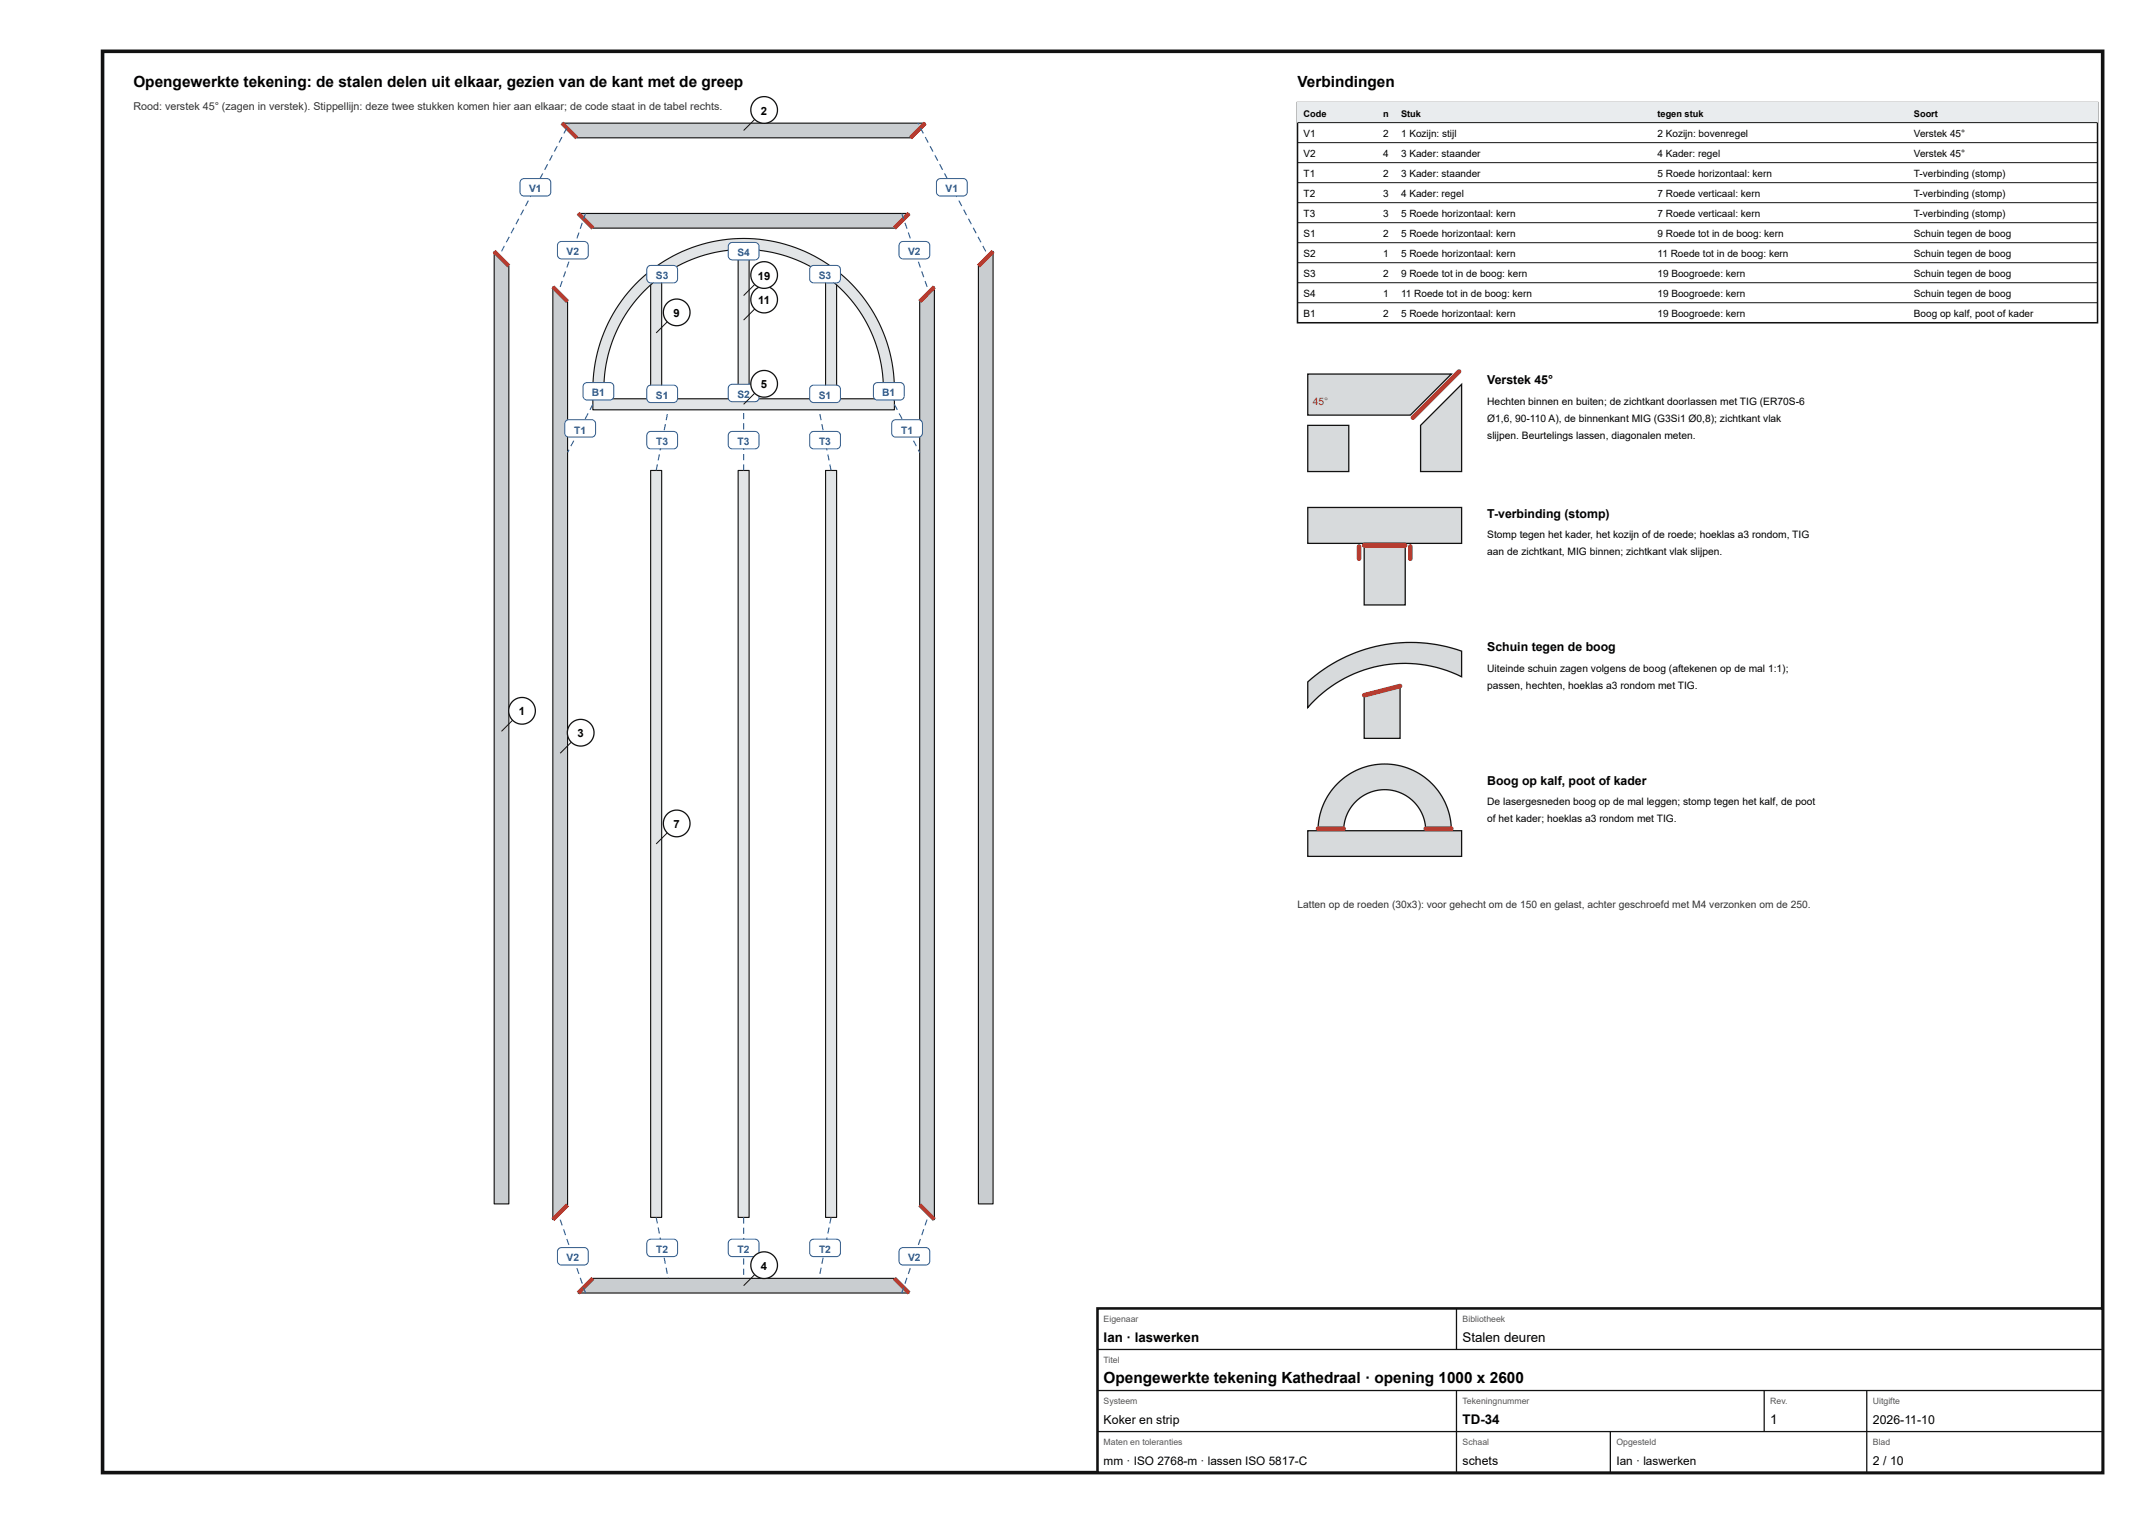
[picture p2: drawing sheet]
<svg xmlns="http://www.w3.org/2000/svg" width="420mm" height="297mm" viewBox="0 0 420 297" stroke-linecap="round" stroke-linejoin="round" font-family="sans-serif">
<path d="M20 10h390v277h-390z" fill="none" stroke="#111" stroke-width=".7" stroke-linecap="butt"/>
<path d="M96.4 49l2.8 2.9v182.7h-2.8z" fill="#c9cdd0"/>
<path d="M96.4 49l2.8 2.9v182.7h-2.8z" fill="none" stroke="#111" stroke-width=".22"/>
<path d="M96.4 49l2.8 2.9" fill="none" stroke="#c0392b" stroke-width=".8" stroke-linecap="butt"/>
<path d="M193.6 49v185.6h-2.8v-182.7z" fill="#c9cdd0"/>
<path d="M193.6 49v185.6h-2.8v-182.7z" fill="none" stroke="#111" stroke-width=".22"/>
<path d="M193.6 49l-2.8 2.9" fill="none" stroke="#c0392b" stroke-width=".8" stroke-linecap="butt"/>
<path d="M109.6 24h70.8l-2.9 2.9h-65.1z" fill="#c9cdd0"/>
<path d="M109.6 24h70.8l-2.9 2.9h-65.1z" fill="none" stroke="#111" stroke-width=".22"/>
<path d="M109.6 24l2.8 2.9M180.4 24l-2.9 2.9" fill="none" stroke="#c0392b" stroke-width=".8" stroke-linecap="butt"/>
<path d="M107.8 55.9l2.9 2.9v176l-2.9 2.9z" fill="#c9cdd0"/>
<path d="M107.8 55.9l2.9 2.9v176l-2.9 2.9z" fill="none" stroke="#111" stroke-width=".22"/>
<path d="M107.8 55.9l2.9 2.9M110.7 234.8l-2.9 2.9" fill="none" stroke="#c0392b" stroke-width=".8" stroke-linecap="butt"/>
<path d="M182.2 55.9v181.8l-2.9-2.9v-176z" fill="#c9cdd0"/>
<path d="M182.2 55.9v181.8l-2.9-2.9v-176z" fill="none" stroke="#111" stroke-width=".22"/>
<path d="M182.2 55.9l-2.9 2.9M179.3 234.8l2.9 2.9" fill="none" stroke="#c0392b" stroke-width=".8" stroke-linecap="butt"/>
<path d="M115.6 249.1h58.8l2.9 2.9h-64.6z" fill="#c9cdd0"/>
<path d="M115.6 249.1h58.8l2.9 2.9h-64.6z" fill="none" stroke="#111" stroke-width=".22"/>
<path d="M115.6 249.1l-2.9 2.9M174.4 249.1l2.9 2.9" fill="none" stroke="#c0392b" stroke-width=".8" stroke-linecap="butt"/>
<path d="M112.7 41.6h64.6l-2.9 2.9h-58.8z" fill="#c9cdd0"/>
<path d="M112.7 41.6h64.6l-2.9 2.9h-58.8z" fill="none" stroke="#111" stroke-width=".22"/>
<path d="M112.7 41.6l2.9 2.9M177.3 41.6l-2.9 2.9" fill="none" stroke="#c0392b" stroke-width=".8" stroke-linecap="butt"/>
<path d="M115.6 77.7h58.8v2.2h-58.8z" fill="#e2e5e7"/>
<path d="M115.6 77.7h58.8v2.2h-58.8z" fill="none" stroke="#111" stroke-width=".22"/>
<path d="M126.9 91.7h2.1v145.6h-2.1z" fill="#e2e5e7"/>
<path d="M126.9 91.7h2.1v145.6h-2.1z" fill="none" stroke="#111" stroke-width=".22"/>
<path d="M143.9 91.7h2.2v145.6h-2.2z" fill="#e2e5e7"/>
<path d="M143.9 91.7h2.2v145.6h-2.2z" fill="none" stroke="#111" stroke-width=".22"/>
<path d="M161 91.7h2.1v145.6h-2.1z" fill="#e2e5e7"/>
<path d="M161 91.7h2.1v145.6h-2.1z" fill="none" stroke="#111" stroke-width=".22"/>
<path d="M126.9 54.7l2.1-1.4v22.5h-2.1z" fill="#e2e5e7"/>
<path d="M126.9 54.7l2.1-1.4v22.5h-2.1z" fill="none" stroke="#111" stroke-width=".22"/>
<path d="M143.9 49.3h2.2v26.2h-2.2z" fill="#e2e5e7"/>
<path d="M143.9 49.3h2.2v26.2h-2.2z" fill="none" stroke="#111" stroke-width=".22"/>
<path d="M161 53.3l2.1 1.4v21.1h-2.1z" fill="#e2e5e7"/>
<path d="M161 53.3l2.1 1.4v21.1h-2.1z" fill="none" stroke="#111" stroke-width=".22"/>
<path d="M123.9 55.4a29.4 29.4 0 0 1 31.6-7 29.4 29.4 0 0 1 18.9 26.4h-2.2a27.3 27.3 0 0 0-27.2-26.2 27.3 27.3 0 0 0-27.2 26.2h-2.2a29.5 29.5 0 0 1 8.3-19.4z" fill="#e2e5e7"/>
<path d="M123.9 55.4a29.4 29.4 0 0 1 31.6-7 29.4 29.4 0 0 1 18.9 26.4h-2.2a27.3 27.3 0 0 0-27.2-26.2 27.3 27.3 0 0 0-27.2 26.2h-2.2a29.5 29.5 0 0 1 8.3-19.4z" fill="none" stroke="#111" stroke-width=".22"/>
<path d="M98.3 47.9l.1 .1-.5 1-.2-.1zM99.2 46.1l.2 .1-.6 1.1-.2-.1zM100.1 44.3l.2 .1-.5 1.1-.2-.1zM101.1 42.6l.2 .1-.6 1-.2-.1zM102 40.8l.2 .1-.6 1.1-.2-.1zM102.9 39l.2 .1-.5 1.1-.2-.1zM103.9 37.3l.2 .1-.6 1-.2-.1zM104.8 35.5l.2 .1-.6 1.1-.2-.1zM105.7 33.7l.2 .1-.5 1.1-.2-.1zM106.7 32l.2 .1-.6 1-.2-.1zM107.6 30.2l.2 .1-.6 1.1-.2-.1zM108.5 28.4l.2 .1-.5 1.1-.2-.1zM109.5 26.7l.2 .1-.6 1-.2-.1zM110.4 24.9l.2 .1-.5 1.1-.2-.1zM110.9 23.9l.2 .2-.1 .2-.2-.1z" fill="#1f5fa8"/>
<path d="M101.6 35l.6-.2h4.4a.8 .8 0 0 1 .8 .8v1.8a.8 .8 0 0 1-.8 .8h-4.4a.8 .8 0 0 1-.8-.8v-2z" fill="#fff"/>
<path d="M101.6 35l.6-.2h4.4a.8 .8 0 0 1 .8 .8v1.8a.8 .8 0 0 1-.8 .8h-4.4a.8 .8 0 0 1-.8-.8v-2z" fill="none" stroke="#1f5fa8" stroke-width=".2"/>
<path d="M191.5 48l.2-.1 .6 1-.2 .1zM190.6 46.2l.2-.1 .6 1.1-.2 .1zM189.7 44.4l.2-.1 .5 1.1-.2 .1zM188.7 42.7l.2-.1 .6 1-.2 .1zM187.8 40.9l.2-.1 .6 1.1-.2 .1zM186.9 39.1l.2-.1 .5 1.1-.2 .1zM185.9 37.4l.2-.1 .6 1-.2 .1zM185 35.6l.2-.1 .6 1.1-.2 .1zM184.1 33.8l.2-.1 .5 1.1-.2 .1zM183.1 32.1l.2-.1 .6 1-.2 .1zM182.2 30.3l.2-.1 .5 1.1-.1 .1zM181.3 28.5l.2-.1 .5 1.1-.2 .1zM180.3 26.8l.2-.1 .6 1-.2 .1zM179.4 25l.2-.1 .5 1.1-.2 .1zM178.9 24.1l.2-.2 .1 .3-.2 .1z" fill="#1f5fa8"/>
<path d="M182.8 35l.6-.2h4.4a.8 .8 0 0 1 .8 .8v1.8a.8 .8 0 0 1-.8 .8h-4.4a.8 .8 0 0 1-.8-.8v-2z" fill="#fff"/>
<path d="M182.8 35l.6-.2h4.4a.8 .8 0 0 1 .8 .8v1.8a.8 .8 0 0 1-.8 .8h-4.4a.8 .8 0 0 1-.8-.8v-2z" fill="none" stroke="#1f5fa8" stroke-width=".2"/>
<path d="M109.1 237.7h.2l.4 1.1-.2 .1zM109.8 239.6l.2-.1 .4 1.2h-.2zM110.4 241.5l.2-.1 .4 1.2h-.2zM111.1 243.4l.2-.1 .4 1.2h-.2zM111.7 245.3l.2-.1 .4 1.1-.2 .1zM112.4 247.2l.2-.1 .4 1.1-.2 .1zM113 249.1l.2-.1 .4 1.1-.2 .1zM113.7 251l.2-.1 .4 1.1h-.2z" fill="#1f5fa8"/>
<path d="M108.9 243.4l.6-.3h4.4a.8 .8 0 0 1 .8 .8v1.8a.8 .8 0 0 1-.8 .8h-4.4a.8 .8 0 0 1-.8-.8v-1.9z" fill="#fff"/>
<path d="M108.9 243.4l.6-.3h4.4a.8 .8 0 0 1 .8 .8v1.8a.8 .8 0 0 1-.8 .8h-4.4a.8 .8 0 0 1-.8-.8v-1.9z" fill="none" stroke="#1f5fa8" stroke-width=".2"/>
<path d="M109.5 54.7l.2 .1-.4 1.1h-.2zM110.2 52.8l.2 .1-.4 1.2-.2-.1zM110.8 51h.2l-.4 1.2-.2-.1zM111.5 49.1h.2l-.4 1.2-.2-.1zM112.1 47.2h.2l-.4 1.2-.2-.1zM112.8 45.3l.2 .1-.4 1.1-.2-.1zM113.4 43.4l.2 .1-.4 1.1-.2-.1zM114.1 41.6h.2l-.4 1.1-.2-.1z" fill="#1f5fa8"/>
<path d="M108.9 47.3l.6-.2h4.4a.8 .8 0 0 1 .8 .8v1.8a.8 .8 0 0 1-.8 .8h-4.4a.8 .8 0 0 1-.8-.8v-2z" fill="#fff"/>
<path d="M108.9 47.3l.6-.2h4.4a.8 .8 0 0 1 .8 .8v1.8a.8 .8 0 0 1-.8 .8h-4.4a.8 .8 0 0 1-.8-.8v-2z" fill="none" stroke="#1f5fa8" stroke-width=".2"/>
<path d="M180.7 237.7h.2l-.4 1.2-.2-.1zM180 239.5l.2 .1-.4 1.1h-.2zM179.4 241.4l.2 .1-.4 1.1h-.2zM178.7 243.3l.2 .1-.4 1.1h-.2zM178.1 245.2l.2 .1-.4 1.1-.2-.1zM177.4 247.1l.2 .1-.4 1.1-.2-.1zM176.7 249l.3 .1-.4 1.1-.2-.1zM176.1 250.9l.2 .1-.4 1h-.2z" fill="#1f5fa8"/>
<path d="M175.5 243.4l.6-.3h4.4a.8 .8 0 0 1 .8 .8v1.8a.8 .8 0 0 1-.8 .8h-4.4a.8 .8 0 0 1-.8-.8v-1.9z" fill="#fff"/>
<path d="M175.5 243.4l.6-.3h4.4a.8 .8 0 0 1 .8 .8v1.8a.8 .8 0 0 1-.8 .8h-4.4a.8 .8 0 0 1-.8-.8v-1.9z" fill="none" stroke="#1f5fa8" stroke-width=".2"/>
<path d="M180.3 54.8l.2-.1 .4 1.2h-.2zM179.6 52.9l.2-.1 .4 1.2-.2 .1zM179 51h.2l.4 1.1-.2 .1zM178.3 49.1h.2l.4 1.1-.2 .1zM177.7 47.2h.2l.4 1.1-.2 .1zM177 45.4l.2-.1 .4 1.1-.2 .1zM176.4 43.5l.2-.1 .4 1.1-.3 .1zM175.7 41.6h.2l.4 1-.2 .1z" fill="#1f5fa8"/>
<path d="M175.5 47.3l.6-.2h4.4a.8 .8 0 0 1 .8 .8v1.8a.8 .8 0 0 1-.8 .8h-4.4a.8 .8 0 0 1-.8-.8v-2z" fill="#fff"/>
<path d="M175.5 47.3l.6-.2h4.4a.8 .8 0 0 1 .8 .8v1.8a.8 .8 0 0 1-.8 .8h-4.4a.8 .8 0 0 1-.8-.8v-2z" fill="none" stroke="#1f5fa8" stroke-width=".2"/>
<path d="M115.5 78.7l.2 .2-.6 1-.2-.1zM114.6 80.5l.2 .1-.6 1.1-.2-.1zM113.6 82.3l.2 .1-.5 1.1-.2-.1zM112.7 84.1l.2 .1-.6 1-.1-.1zM111.8 85.8l.2 .1-.6 1.1-.2-.1zM110.8 87.6l.2 .1-.2 .5-.2-.1z" fill="#1f5fa8"/>
<path d="M110.4 82l.5-.2h4.4a.8 .8 0 0 1 .8 .8v1.8a.8 .8 0 0 1-.8 .8h-4.4a.8 .8 0 0 1-.8-.8v-2z" fill="#fff"/>
<path d="M110.4 82l.5-.2h4.4a.8 .8 0 0 1 .8 .8v1.8a.8 .8 0 0 1-.8 .8h-4.4a.8 .8 0 0 1-.8-.8v-2z" fill="none" stroke="#1f5fa8" stroke-width=".2"/>
<path d="M174.3 78.9l.2-.2 .6 1.1-.2 .1zM175.2 80.6l.2-.1 .6 1.1-.2 .1zM176.2 82.4l.2-.1 .5 1.1-.2 .1zM177.1 84.2l.2-.1 .5 1-.1 .1zM178 85.9l.2-.1 .6 1.1-.2 .1zM179 87.7l.1-.1 .3 .5-.2 .1z" fill="#1f5fa8"/>
<path d="M174.1 82l.6-.2h4.4a.8 .8 0 0 1 .8 .8v1.8a.8 .8 0 0 1-.8 .8h-4.4a.8 .8 0 0 1-.8-.8v-2z" fill="#fff"/>
<path d="M174.1 82l.6-.2h4.4a.8 .8 0 0 1 .8 .8v1.8a.8 .8 0 0 1-.8 .8h-4.4a.8 .8 0 0 1-.8-.8v-2z" fill="none" stroke="#1f5fa8" stroke-width=".2"/>
<path d="M127.8 237.3l.3-.1 .2 1.2-.2 .1zM128.2 239.2h.2l.3 1.2h-.2zM128.6 241.2h.2l.3 1.1-.2 .1zM129 243.2l.2-.1 .3 1.2h-.3zM129.4 245.1h.2l.2 1.2h-.2zM129.8 247.1l.2-.1 .2 1.2-.2 .1zM130.2 249.1l.2-.1v.1l-.2 .1z" fill="#1f5fa8"/>
<path d="M126.4 241.7l.5-.2h4.4a.8 .8 0 0 1 .8 .8v1.8a.8 .8 0 0 1-.8 .8h-4.4a.8 .8 0 0 1-.8-.8v-2z" fill="#fff"/>
<path d="M126.4 241.7l.5-.2h4.4a.8 .8 0 0 1 .8 .8v1.8a.8 .8 0 0 1-.8 .8h-4.4a.8 .8 0 0 1-.8-.8v-2z" fill="none" stroke="#1f5fa8" stroke-width=".2"/>
<path d="M128.1 90.5h.2l-.2 1.2h-.3zM128.5 88.5l.2 .1-.3 1.1h-.2zM128.9 86.6h.2l-.3 1.2-.2-.1zM129.2 84.6h.3l-.3 1.2h-.2zM129.6 82.6l.3 .1-.3 1.2-.2-.1zM130 80.7h.2l-.2 1.2h-.2zM130.2 79.8l.2 .1z" fill="#1f5fa8"/>
<path d="M126.4 84.3l.5-.2h4.4a.8 .8 0 0 1 .8 .8v1.8a.8 .8 0 0 1-.8 .8h-4.4a.8 .8 0 0 1-.8-.8v-2z" fill="#fff"/>
<path d="M126.4 84.3l.5-.2h4.4a.8 .8 0 0 1 .8 .8v1.8a.8 .8 0 0 1-.8 .8h-4.4a.8 .8 0 0 1-.8-.8v-2z" fill="none" stroke="#1f5fa8" stroke-width=".2"/>
<path d="M144.9 237.3h.2v1.2h-.2zM144.9 239.3h.2v1.2h-.2zM144.9 241.3h.2v1.2h-.2zM144.9 243.3h.2v1.2h-.2zM144.9 245.3h.2v1.2h-.2zM144.9 247.3h.2v1.2h-.2z" fill="#1f5fa8"/>
<path d="M142.2 241.7l.6-.2h4.4a.8 .8 0 0 1 .8 .8v1.8a.8 .8 0 0 1-.8 .8h-4.4a.8 .8 0 0 1-.8-.8v-2z" fill="#fff"/>
<path d="M142.2 241.7l.6-.2h4.4a.8 .8 0 0 1 .8 .8v1.8a.8 .8 0 0 1-.8 .8h-4.4a.8 .8 0 0 1-.8-.8v-2z" fill="none" stroke="#1f5fa8" stroke-width=".2"/>
<path d="M144.9 90.5h.2v1.2h-.2zM144.9 88.5h.2v1.2h-.2zM144.9 86.5h.2v1.2h-.2zM144.9 84.5h.2v1.2h-.2zM144.9 82.5h.2v1.2h-.2zM144.9 80.5h.2v1.2h-.2z" fill="#1f5fa8"/>
<path d="M142.2 84.3l.6-.2h4.4a.8 .8 0 0 1 .8 .8v1.8a.8 .8 0 0 1-.8 .8h-4.4a.8 .8 0 0 1-.8-.8v-2z" fill="#fff"/>
<path d="M142.2 84.3l.6-.2h4.4a.8 .8 0 0 1 .8 .8v1.8a.8 .8 0 0 1-.8 .8h-4.4a.8 .8 0 0 1-.8-.8v-2z" fill="none" stroke="#1f5fa8" stroke-width=".2"/>
<path d="M161.9 237.2l.3 .1-.3 1.2-.2-.1zM161.6 239.2h.2l-.3 1.2h-.2zM161.2 241.2h.2l-.3 1.2-.2-.1zM160.8 243.1l.2 .1-.2 1.1h-.3zM160.4 245.1h.2l-.2 1.2h-.2zM160 247l.2 .1-.2 1.2-.2-.1zM159.6 249l.2 .1v.1l-.2-.1z" fill="#1f5fa8"/>
<path d="M158.1 241.7l.6-.2h4.4a.8 .8 0 0 1 .8 .8v1.8a.8 .8 0 0 1-.8 .8h-4.4a.8 .8 0 0 1-.8-.8v-2z" fill="#fff"/>
<path d="M158.1 241.7l.6-.2h4.4a.8 .8 0 0 1 .8 .8v1.8a.8 .8 0 0 1-.8 .8h-4.4a.8 .8 0 0 1-.8-.8v-2z" fill="none" stroke="#1f5fa8" stroke-width=".2"/>
<path d="M161.7 90.5h.2l.3 1.2h-.3zM161.3 88.6l.2-.1 .3 1.2h-.2zM160.9 86.6h.2l.3 1.1-.2 .1zM160.5 84.6h.3l.2 1.2h-.2zM160.1 82.7l.3-.1 .2 1.2-.2 .1zM159.8 80.7h.2l.2 1.2h-.2zM159.6 79.9h.2z" fill="#1f5fa8"/>
<path d="M158.1 84.3l.6-.2h4.4a.8 .8 0 0 1 .8 .8v1.8a.8 .8 0 0 1-.8 .8h-4.4a.8 .8 0 0 1-.8-.8v-2z" fill="#fff"/>
<path d="M158.1 84.3l.6-.2h4.4a.8 .8 0 0 1 .8 .8v1.8a.8 .8 0 0 1-.8 .8h-4.4a.8 .8 0 0 1-.8-.8v-2z" fill="none" stroke="#1f5fa8" stroke-width=".2"/>
<path d="M128 75.7l.9 .8-.1 .1-.9-.7zM129.6 77l.8 .6-.2 .2-.8-.6z" fill="#1f5fa8"/>
<path d="M126.4 75.3l.5-.2h4.4a.8 .8 0 0 1 .8 .8v1.8a.8 .8 0 0 1-.8 .8h-4.4a.8 .8 0 0 1-.8-.8v-2z" fill="#fff"/>
<path d="M126.4 75.3l.5-.2h4.4a.8 .8 0 0 1 .8 .8v1.8a.8 .8 0 0 1-.8 .8h-4.4a.8 .8 0 0 1-.8-.8v-2z" fill="none" stroke="#1f5fa8" stroke-width=".2"/>
<path d="M127.9 53.8l1.1-.4 .1 .2-1.1 .4zM129.7 53l.6-.2v.2l-.5 .2z" fill="#1f5fa8"/>
<path d="M126.4 52l.5-.3h4.4a.8 .8 0 0 1 .8 .8v1.8a.8 .8 0 0 1-.8 .8h-4.4a.8 .8 0 0 1-.8-.8v-1.9z" fill="#fff"/>
<path d="M126.4 52l.5-.3h4.4a.8 .8 0 0 1 .8 .8v1.8a.8 .8 0 0 1-.8 .8h-4.4a.8 .8 0 0 1-.8-.8v-1.9z" fill="none" stroke="#1f5fa8" stroke-width=".2"/>
<path d="M144.9 75.5h.2v1.2h-.2zM144.9 77.5h.2v.2h-.2z" fill="#1f5fa8"/>
<path d="M142.2 75.1l.6-.2h4.4a.8 .8 0 0 1 .8 .8v1.8a.8 .8 0 0 1-.8 .8h-4.4a.8 .8 0 0 1-.8-.8v-2z" fill="#fff"/>
<path d="M142.2 75.1l.6-.2h4.4a.8 .8 0 0 1 .8 .8v1.8a.8 .8 0 0 1-.8 .8h-4.4a.8 .8 0 0 1-.8-.8v-2z" fill="none" stroke="#1f5fa8" stroke-width=".2"/>
<path d="M144.9 48.6h.2v.7h-.2z" fill="#1f5fa8"/>
<path d="M142.2 47.5l.6-.2h4.4a.8 .8 0 0 1 .8 .8v1.8a.8 .8 0 0 1-.8 .8h-4.4a.8 .8 0 0 1-.8-.8v-2z" fill="#fff"/>
<path d="M142.2 47.5l.6-.2h4.4a.8 .8 0 0 1 .8 .8v1.8a.8 .8 0 0 1-.8 .8h-4.4a.8 .8 0 0 1-.8-.8v-2z" fill="none" stroke="#1f5fa8" stroke-width=".2"/>
<path d="M161.1 76.5l.9-.8 .1 .2-.9 .7zM159.6 77.6l.8-.6 .2 .2-.8 .6z" fill="#1f5fa8"/>
<path d="M158.1 75.3l.6-.2h4.4a.8 .8 0 0 1 .8 .8v1.8a.8 .8 0 0 1-.8 .8h-4.4a.8 .8 0 0 1-.8-.8v-2z" fill="#fff"/>
<path d="M158.1 75.3l.6-.2h4.4a.8 .8 0 0 1 .8 .8v1.8a.8 .8 0 0 1-.8 .8h-4.4a.8 .8 0 0 1-.8-.8v-2z" fill="none" stroke="#1f5fa8" stroke-width=".2"/>
<path d="M161 53.4l1.1 .4-.1 .2-1.1-.4zM159.7 52.8l.6 .2-.1 .2-.5-.2z" fill="#1f5fa8"/>
<path d="M158.1 52l.6-.3h4.4a.8 .8 0 0 1 .8 .8v1.8a.8 .8 0 0 1-.8 .8h-4.4a.8 .8 0 0 1-.8-.8v-1.9z" fill="#fff"/>
<path d="M158.1 52l.6-.3h4.4a.8 .8 0 0 1 .8 .8v1.8a.8 .8 0 0 1-.8 .8h-4.4a.8 .8 0 0 1-.8-.8v-1.9z" fill="none" stroke="#1f5fa8" stroke-width=".2"/>
<path d="M173.2 74.8h.2v1.2h-.2zM173.2 76.8h.2v.9h-.2z" fill="#1f5fa8"/>
<path d="M170.5 74.8l.6-.2h4.4a.8 .8 0 0 1 .8 .8v1.8a.8 .8 0 0 1-.8 .8h-4.4a.8 .8 0 0 1-.8-.8v-2z" fill="#fff"/>
<path d="M170.5 74.8l.6-.2h4.4a.8 .8 0 0 1 .8 .8v1.8a.8 .8 0 0 1-.8 .8h-4.4a.8 .8 0 0 1-.8-.8v-2z" fill="none" stroke="#1f5fa8" stroke-width=".2"/>
<path d="M116.6 74.8h.2v1.2h-.2zM116.6 76.8h.2v.9h-.2z" fill="#1f5fa8"/>
<path d="M113.9 74.8l.6-.2h4.4a.8 .8 0 0 1 .8 .8v1.8a.8 .8 0 0 1-.8 .8h-4.4a.8 .8 0 0 1-.8-.8v-2z" fill="#fff"/>
<path d="M113.9 74.8l.6-.2h4.4a.8 .8 0 0 1 .8 .8v1.8a.8 .8 0 0 1-.8 .8h-4.4a.8 .8 0 0 1-.8-.8v-2z" fill="none" stroke="#1f5fa8" stroke-width=".2"/>
<path d="M100 140.3l-2.2 2.2" fill="none" stroke="#111" stroke-width=".19"/>
<circle cx="101.8" cy="138.5" r="2.6" fill="#fff"/>
<circle cx="101.8" cy="138.5" r="2.6" fill="none" stroke="#111" stroke-width=".25"/>
<path d="M147.2 23.2l-2.2 2.2" fill="none" stroke="#111" stroke-width=".19"/>
<circle cx="149" cy="21.4" r="2.6" fill="#fff"/>
<circle cx="149" cy="21.4" r="2.6" fill="none" stroke="#111" stroke-width=".25"/>
<path d="M111.4 144.6l-2.2 2.2" fill="none" stroke="#111" stroke-width=".19"/>
<circle cx="113.2" cy="142.8" r="2.6" fill="#fff"/>
<circle cx="113.2" cy="142.8" r="2.6" fill="none" stroke="#111" stroke-width=".25"/>
<path d="M147.2 248.4l-2.2 2.2" fill="none" stroke="#111" stroke-width=".19"/>
<circle cx="149" cy="246.6" r="2.6" fill="#fff"/>
<circle cx="149" cy="246.6" r="2.6" fill="none" stroke="#111" stroke-width=".25"/>
<path d="M147.2 76.6l-2.2 2.2" fill="none" stroke="#111" stroke-width=".19"/>
<circle cx="149" cy="74.8" r="2.6" fill="#fff"/>
<circle cx="149" cy="74.8" r="2.6" fill="none" stroke="#111" stroke-width=".25"/>
<path d="M130.1 162.3l-2.2 2.2" fill="none" stroke="#111" stroke-width=".19"/>
<circle cx="131.9" cy="160.5" r="2.6" fill="#fff"/>
<circle cx="131.9" cy="160.5" r="2.6" fill="none" stroke="#111" stroke-width=".25"/>
<path d="M130.1 62.7l-2.2 2.2" fill="none" stroke="#111" stroke-width=".19"/>
<circle cx="131.9" cy="60.9" r="2.6" fill="#fff"/>
<circle cx="131.9" cy="60.9" r="2.6" fill="none" stroke="#111" stroke-width=".25"/>
<path d="M147.2 60.2l-2.2 2.2" fill="none" stroke="#111" stroke-width=".19"/>
<circle cx="149" cy="58.4" r="2.6" fill="#fff"/>
<circle cx="149" cy="58.4" r="2.6" fill="none" stroke="#111" stroke-width=".25"/>
<path d="M147.2 55.4l-2.2 2.2" fill="none" stroke="#111" stroke-width=".19"/>
<circle cx="149" cy="53.6" r="2.6" fill="#fff"/>
<circle cx="149" cy="53.6" r="2.6" fill="none" stroke="#111" stroke-width=".25"/>
<path d="M253 20h156v42.9h-156z" fill="none" stroke="#111" stroke-width=".3"/>
<path d="M253 20h156v3.9h-156z" fill="#e9ecee"/>
<path d="M253 23.9h156M253 27.8h156M253 31.7h156M253 35.6h156M253 39.5h156M253 43.4h156M253 47.3h156M253 51.2h156M253 55.1h156M253 59h156" fill="none" stroke="#111" stroke-width=".19"/>
<path d="M255 72.9h28l-8 8h-20z" fill="#d7dadc"/>
<path d="M255 72.9h28l-8 8h-20z" fill="none" stroke="#111" stroke-width=".25"/>
<path d="M255 82.9h8v9h-8z" fill="#d7dadc"/>
<path d="M255 82.9h8v9h-8z" fill="none" stroke="#111" stroke-width=".25"/>
<path d="M285 74.9v17h-8v-9z" fill="#d7dadc"/>
<path d="M285 74.9v17h-8v-9z" fill="none" stroke="#111" stroke-width=".25"/>
<path d="M284.5 72.4l-9 9" fill="none" stroke="#c0392b" stroke-width=".9"/>
<path d="M255 98.9h30v7h-30z" fill="#d7dadc"/>
<path d="M255 98.9h30v7h-30z" fill="none" stroke="#111" stroke-width=".25"/>
<path d="M266 105.9h8v12h-8z" fill="#d7dadc"/>
<path d="M266 105.9h8v12h-8z" fill="none" stroke="#111" stroke-width=".25"/>
<path d="M265 106.5v2.4M266 106.3h8M275 106.5v2.4" fill="none" stroke="#c0392b" stroke-width=".9"/>
<path d="M255 132.9a30 30 0 0 1 30-6v5a25 25 0 0 0-30 6z" fill="#d7dadc"/>
<path d="M255 132.9a30 30 0 0 1 30-6v5a25 25 0 0 0-30 6z" fill="none" stroke="#111" stroke-width=".25"/>
<path d="M266 135.3l7-1.8v10.4h-7z" fill="#d7dadc"/>
<path d="M266 135.3l7-1.8v10.4h-7z" fill="none" stroke="#111" stroke-width=".25"/>
<path d="M273 133.7l-7 1.8" fill="none" stroke="#c0392b" stroke-width=".9"/>
<path d="M260.8 152.7a13 13 0 0 1 14.2-2.8 13 13 0 0 1 8 12h-5a8 8 0 0 0-8-8 8 8 0 0 0-8 8h-5a13 13 0 0 1 3.8-9.2z" fill="#d7dadc"/>
<path d="M260.8 152.7a13 13 0 0 1 14.2-2.8 13 13 0 0 1 8 12h-5a8 8 0 0 0-8-8 8 8 0 0 0-8 8h-5a13 13 0 0 1 3.8-9.2z" fill="none" stroke="#111" stroke-width=".25"/>
<path d="M255 161.9h30v5h-30z" fill="#d7dadc"/>
<path d="M255 161.9h30v5h-30z" fill="none" stroke="#111" stroke-width=".25"/>
<path d="M257 161.5h5M278 161.5h5" fill="none" stroke="#c0392b" stroke-width=".9"/>
<path d="M214 255h196v32h-196z" fill="#fff"/>
<path d="M214 255h196v32h-196z" fill="none" stroke="#111" stroke-width=".5"/>
<path d="M284 255v8M214 263h196M214 271h196M214 279h196M284 271v16M314 279v8M344 271v8M364 271v16" fill="none" stroke="#111" stroke-width=".25"/>
<g font-size="3">
<text x="26" y="17">Opengewerkte tekening: de stalen delen uit elkaar, gezien van de kant met de greep</text>
<text x="253" y="17">Verbindingen</text>
<text x="215.2" y="269.6">Opengewerkte tekening Kathedraal · opening 1000 x 2600</text>
</g>
<g font-size="2.6">
<text x="215.2" y="261.6">Ian · laswerken</text>
<text x="285.2" y="261.6">Stalen deuren</text>
<text x="285.2" y="277.6">TD-34</text>
<text x="345.2" y="277.6">1</text>
</g>
<g font-size="2.4">
<text x="290" y="74.9">Verstek 45°</text>
<text x="290" y="100.9">T-verbinding (stomp)</text>
<text x="290" y="126.9">Schuin tegen de boog</text>
<text x="290" y="152.9">Boog op kalf, poot of kader</text>
<text x="215.2" y="277.6">Koker en strip</text>
<text x="365.2" y="277.6">2026-11-10</text>
<text x="285.2" y="285.6">schets</text>
<text x="365.2" y="285.6">2 / 10</text>
</g>
<g font-size="2.3">
<text x="215.2" y="285.6">mm · ISO 2768-m · lassen ISO 5817-C</text>
<text x="315.2" y="285.6">Ian · laswerken</text>
</g>
<g font-size="2.2">
<text x="148.4" y="22.3">2</text>
<text x="147.8" y="54.5">19</text>
<text x="147.8" y="59.3">11</text>
<text x="131.3" y="61.8">9</text>
<text x="148.4" y="75.7">5</text>
<text x="101.2" y="139.4">1</text>
<text x="112.6" y="143.7">3</text>
<text x="131.3" y="161.4">7</text>
<text x="148.4" y="247.5">4</text>
</g>
<text font-size="2.1" fill="#333" x="26" y="21.5">Rood: verstek 45° (zagen in verstek). Stippellijn: deze twee stukken komen hier aan elkaar; de code staat in de tabel rechts.</text>
<g font-size="2" fill="#1f5fa8">
<text x="103.2" y="37.5">V1</text>
<text x="184.4" y="37.5">V1</text>
<text x="110.5" y="49.8">V2</text>
<text x="143.8" y="49.9">S4</text>
<text x="177.1" y="49.8">V2</text>
<text x="127.9" y="54.4">S</text>
<text x="129.2" y="54.4">3</text>
<text x="159.7" y="54.4">S</text>
<text x="161" y="54.4">3</text>
<text x="115.4" y="77.3">B1</text>
<text x="127.9" y="77.8">S1</text>
<text x="143.8" y="77.6">S2</text>
<text x="159.7" y="77.8">S1</text>
<text x="172" y="77.3">B1</text>
<text x="112" y="84.5">T1</text>
<text x="128" y="86.8">T3</text>
<text x="143.8" y="86.8">T3</text>
<text x="159.7" y="86.8">T3</text>
<text x="175.7" y="84.5">T1</text>
<text x="110.5" y="245.8">V2</text>
<text x="128" y="244.2">T2</text>
<text x="143.8" y="244.2">T2</text>
<text x="159.7" y="244.2">T2</text>
<text x="177.1" y="245.8">V2</text>
</g>
<text font-size="2" fill="#c0392b" x="256" y="78.9">45°</text>
<g font-size="2">
<text x="290" y="78.9">Hechten binnen en buiten; de zichtkant doorlassen met TIG (ER70S-6</text>
<text x="290" y="82.2">Ø1,6, 90-110 A), de binnenkant MIG (G3Si1 Ø0,8); zichtkant vlak</text>
<text x="290" y="85.5">slijpen. Beurtelings lassen, diagonalen meten.</text>
<text x="290" y="104.9">Stomp tegen het kader, het kozijn of de roede; hoeklas a3 rondom, TIG</text>
<text x="290" y="108.2">aan de zichtkant, MIG binnen; zichtkant vlak slijpen.</text>
<text x="290" y="130.9">Uiteinde schuin zagen volgens de boog (aftekenen op de mal 1:1);</text>
<text x="290" y="134.2">passen, hechten, hoeklas a3 rondom met TIG.</text>
<text x="290" y="156.9">De lasergesneden boog op de mal leggen; stomp tegen het kalf, de poot</text>
<text x="290" y="160.2">of het kader; hoeklas a3 rondom met TIG.</text>
</g>
<text font-size="2" fill="#333" x="253" y="176.9">Latten op de roeden (30x3): voor gehecht om de 150 en gelast, achter geschroefd met M4 verzonken om de 250.</text>
<g font-size="1.9">
<text x="254.2" y="26.6">V1</text>
<text x="269.7" y="26.6">2</text>
<text x="273.2" y="26.6">1 Kozijn: stijl</text>
<text x="323.2" y="26.6">2 Kozijn: bovenregel</text>
<text x="373.2" y="26.6">Verstek 45°</text>
<text x="254.2" y="30.5">V2</text>
<text x="254.2" y="34.4">T1</text>
<text x="269.7" y="30.5">4</text>
<text x="269.7" y="34.4">2</text>
<text x="273.2" y="30.5">3 Kader: staander</text>
<text x="273.2" y="34.4">3 Kader: staander</text>
<text x="323.2" y="30.5">4 Kader: regel</text>
<text x="323.2" y="34.4">5 Roede horizontaal: kern</text>
<text x="373.2" y="30.5">Verstek 45°</text>
<text x="373.2" y="34.4">T-verbinding (stomp)</text>
<text x="254.2" y="38.3">T2</text>
<text x="269.7" y="38.3">3</text>
<text x="273.2" y="38.3">4 Kader: regel</text>
<text x="323.2" y="38.3">7 Roede verticaal: kern</text>
<text x="373.2" y="38.3">T-verbinding (stomp)</text>
<text x="254.2" y="42.2">T3</text>
<text x="254.2" y="46.1">S1</text>
<text x="269.7" y="42.2">3</text>
<text x="269.7" y="46.1">2</text>
<text x="273.2" y="42.2">5 Roede horizontaal: kern</text>
<text x="273.2" y="46.1">5 Roede horizontaal: kern</text>
<text x="323.2" y="42.2">7 Roede verticaal: kern</text>
<text x="323.2" y="46.1">9 Roede tot in de boog: kern</text>
<text x="373.2" y="42.2">T-verbinding (stomp)</text>
<text x="373.2" y="46.1">Schuin tegen de boog</text>
<text x="254.2" y="50">S2</text>
<text x="254.2" y="53.9">S3</text>
<text x="269.7" y="50">1</text>
<text x="269.7" y="53.9">2</text>
<text x="273.2" y="50">5 Roede horizontaal: kern</text>
<text x="273.2" y="53.9">9 Roede tot in de boog: kern</text>
<text x="323.2" y="50">11 Roede tot in de boog: kern</text>
<text x="323.2" y="53.9">19 Boogroede: kern</text>
<text x="373.2" y="50">Schuin tegen de boog</text>
<text x="373.2" y="53.9">Schuin tegen de boog</text>
<text x="254.2" y="57.8">S4</text>
<text x="269.7" y="57.8">1</text>
<text x="273.2" y="57.8">11 Roede tot in de boog: kern</text>
<text x="323.2" y="57.8">19 Boogroede: kern</text>
<text x="373.2" y="57.8">Schuin tegen de boog</text>
<text x="254.2" y="61.7">B1</text>
<text x="269.7" y="61.7">2</text>
<text x="273.2" y="61.7">5 Roede horizontaal: kern</text>
<text x="323.2" y="61.7">19 Boogroede: kern</text>
<text x="373.2" y="61.7">Boog op kalf, poot of kader</text>
</g>
<g font-size="1.8">
<text x="254.2" y="22.7">Code</text>
<text x="269.7" y="22.7">n</text>
<text x="273.2" y="22.7">Stuk</text>
<text x="323.2" y="22.7">tegen stuk</text>
<text x="373.2" y="22.7">Soort</text>
</g>
<g font-size="1.7" fill="#555">
<text x="215.2" y="257.6">Eigenaar</text>
<text x="285.2" y="257.6">Bibliotheek</text>
<text x="215.2" y="265.6">Titel</text>
<text x="215.2" y="273.6">Systeem</text>
<text x="285.2" y="273.6">Tekeningnummer</text>
<text x="345.2" y="273.6">Rev.</text>
<text x="365.2" y="273.6">Uitgifte</text>
<text x="215.2" y="281.6">Maten en toleranties</text>
<text x="285.2" y="281.6">Schaal</text>
<text x="315.2" y="281.6">Opgesteld</text>
<text x="365.2" y="281.6">Blad</text>
</g>
</svg>
